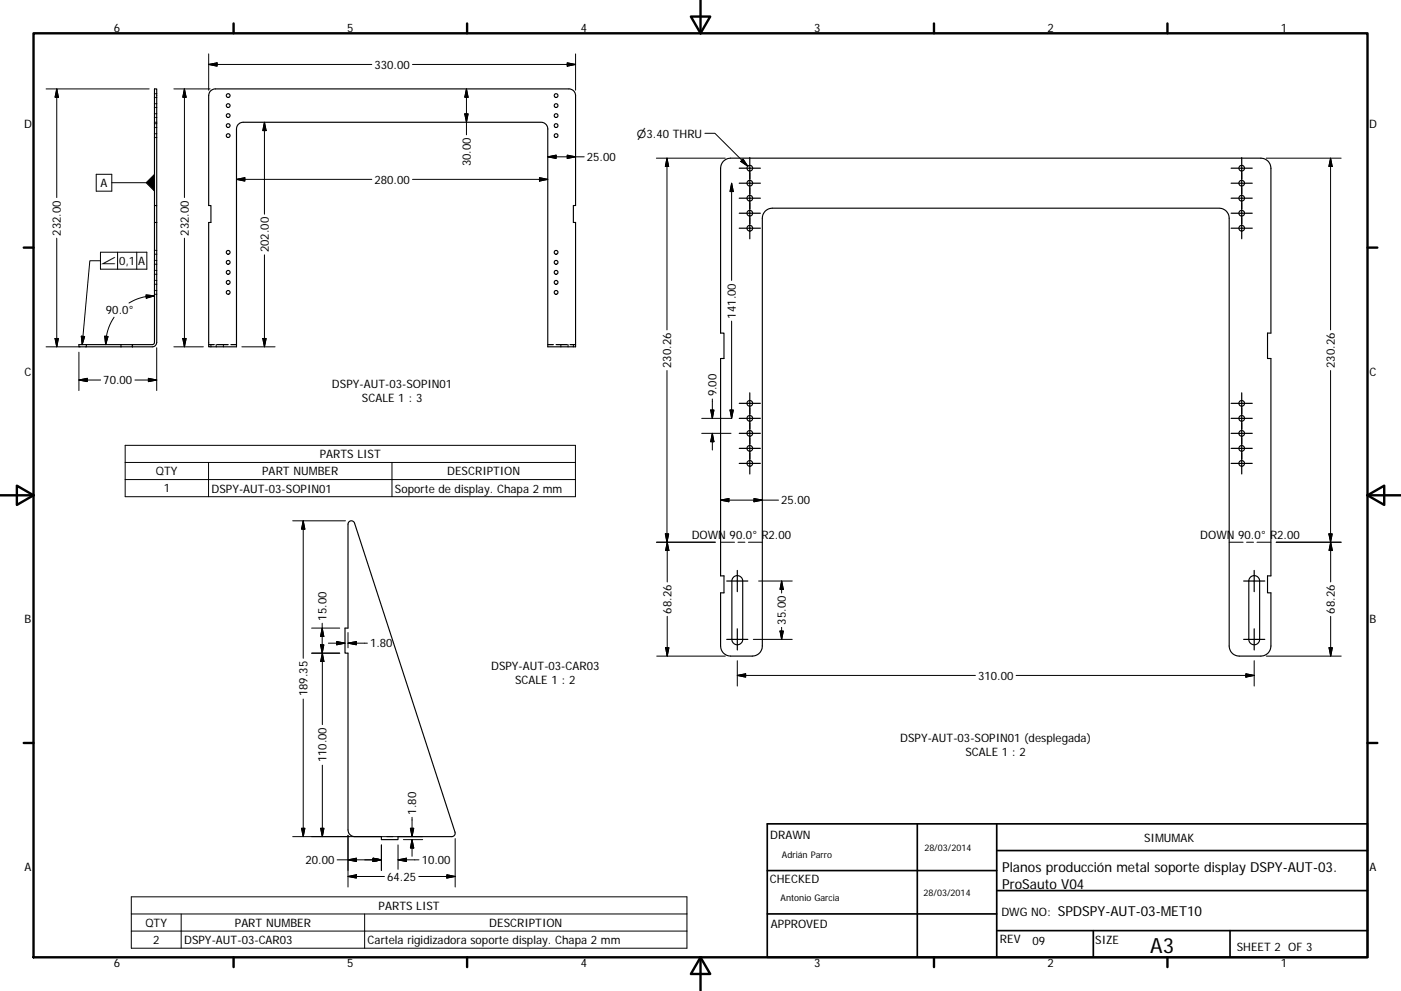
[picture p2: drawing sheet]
<svg xmlns="http://www.w3.org/2000/svg" width="594mm" height="420mm" viewBox="0 0 594 420" stroke-linecap="round" stroke-linejoin="round" font-family="sans-serif">
<g fill="none" stroke="#000" stroke-width=".48">
<path d="M89.1 38.7l.8-.6 1.4-.4h149.9a2.83 2.83 0 0 1 2.9 2.8v46.6h-1v7.2h1v52.7h-11.8v-92.3a2.79 2.79 0 0 0-2.9-2.9h-126.3a2.87 2.87 0 0 0-2.8 2.9v92.3h-11.8v-52.7h.9v-7.2h-.9v-46.6zM306.8 68.3l1.4-.9 1.6-.3h224.9a4.3 4.3 0 0 1 4.2 4.2v69.9h-1.4v10.8h1.4v92.2h-1.4v7.2h1.4v22.5a4.3 4.3 0 0 1-4.2 4.3h-9.2a4.3 4.3 0 0 1-4.3-4.3v-181.4a4.2 4.2 0 0 0-4.2-4.2h-189.5a4.2 4.2 0 0 0-4.2 4.2v181.4a4.3 4.3 0 0 1-4.3 4.3h-9.2a4.3 4.3 0 0 1-4.2-4.3v-22.5h1.4v-7.2h-1.4v-92.2h1.4v-10.8h-1.4v-69.9l.3-1.6zM65.5 94.3h1M65.5 87.1h1v7.2M66.5 87.1v-49.4h-1v107.7l-.9 .7h-31.1v.9h31.1a1.88 1.88 0 0 0 1.9-1.8v-50.9M51.3 146.1v.9M56.1 146.1v.9M148.2 221.1a1.43 1.43 0 0 1 2.1 .7l42.6 131a1.44 1.44 0 0 1-1.3 1.9h-22.8v1.3h-7.1v-1.3h-11.3a2.87 2.87 0 0 1-2.8-2.8v-75h-1.3v-10.6h1.3v-44.1zM311 244.8a2.29 2.29 0 0 1 2.5-.6 2.29 2.29 0 0 1 1.4 2.1v24.8a2.3 2.3 0 0 1-2.3 2.3 2.3 2.3 0 0 1-2.3-2.3v-24.8zM530.2 244.8a2.29 2.29 0 0 1 2.5-.6 2.29 2.29 0 0 1 1.4 2.1v24.8a2.3 2.3 0 0 1-2.3 2.3 2.3 2.3 0 0 1-2.3-2.3v-24.8z"/>
<circle cx="96.7" cy="40.5" r=".81"/>
<circle cx="96.7" cy="53.3" r=".81"/>
<circle cx="96.7" cy="49" r=".8"/>
<circle cx="96.7" cy="44.8" r=".8"/>
<circle cx="96.8" cy="57.5" r=".8"/>
<circle cx="235.8" cy="53.3" r=".8"/>
<circle cx="235.8" cy="40.5" r=".8"/>
<circle cx="235.8" cy="44.8" r=".8"/>
<circle cx="235.8" cy="49" r=".8"/>
<circle cx="235.8" cy="57.5" r=".8"/>
<circle cx="317.9" cy="71.3" r="1.2"/>
<circle cx="317.9" cy="77.7" r="1.2"/>
<circle cx="526.5" cy="71.3" r="1.2"/>
<circle cx="526.5" cy="77.7" r="1.2"/>
<circle cx="317.9" cy="90.4" r="1.2"/>
<circle cx="317.9" cy="96.8" r="1.21"/>
<circle cx="317.9" cy="84" r="1.2"/>
<circle cx="526.5" cy="90.4" r="1.2"/>
<circle cx="526.5" cy="84" r="1.2"/>
<circle cx="526.5" cy="96.8" r="1.21"/>
<circle cx="96.7" cy="115.5" r=".81"/>
<circle cx="96.8" cy="107" r=".8"/>
<circle cx="96.8" cy="111.2" r=".81"/>
<circle cx="96.8" cy="119.7" r=".81"/>
<circle cx="235.8" cy="115.5" r=".8"/>
<circle cx="235.8" cy="107" r=".8"/>
<circle cx="235.8" cy="111.2" r=".8"/>
<circle cx="235.8" cy="119.7" r=".8"/>
<circle cx="96.7" cy="124" r=".81"/>
<circle cx="235.8" cy="124" r=".8"/>
<circle cx="317.9" cy="177.4" r="1.2"/>
<circle cx="317.9" cy="171" r="1.2"/>
<circle cx="526.5" cy="171" r="1.2"/>
<circle cx="526.5" cy="177.4" r="1.2"/>
<circle cx="317.9" cy="196.5" r="1.2"/>
<circle cx="317.9" cy="183.7" r="1.21"/>
<circle cx="317.9" cy="190.1" r="1.21"/>
<circle cx="526.5" cy="190.1" r="1.21"/>
<circle cx="526.5" cy="196.5" r="1.2"/>
<circle cx="526.5" cy="183.7" r="1.21"/>
</g>
<g fill="none" stroke="#000" stroke-width=".51">
<path d="M65.5 39.7h.3M66.1 39.7h.4M65.5 51.8h.3M65.5 52.5h.3M65.5 54.1h.3M65.5 44h.3M65.5 45.6h.3M65.5 48.2h.3M65.5 49.8h.3M65.5 41.3h.3M65.5 56.7h.3M65.5 58.3h.3"/>
<path d="M66.1 51.8h.4M66.1 52.5h.4M66.1 54.1h.4M66.1 44h.4M66.1 45.6h.4M66.1 48.2h.4M66.1 49.8h.4M66.1 41.3h.4M66.1 56.7h.4M66.1 58.3h.4M313.5 77.7h8.9M313.5 71.3h8.9"/>
<path d="M317.9 66.8v34.4M522 77.7h9M522 71.3h9M526.5 66.8v34.4M313.5 84h8.9M313.5 90.4h8.9M313.5 96.8h8.9M522 84h9M522 90.4h9M522 96.8h9M65.5 110.4h.3M65.5 112h.3"/>
<path d="M65.5 114.7h.3M65.5 116.3h.3M65.5 106.2h.3M65.5 107.8h.3M65.5 118.9h.3M66.1 110.4h.4M66.1 112h.4M66.1 114.7h.4M66.1 116.3h.4M66.1 106.2h.4M66.1 107.8h.4M66.1 118.9h.4"/>
<path d="M65.5 123.2h.3M65.5 124.8h.3M65.5 120.5h.3M66.1 123.2h.4M66.1 124.8h.4M66.1 120.5h.4M36.6 146.1v.3M36.6 146.7v.3M56.2 146.1v.3M56.2 146.7v.3M88.5 146.1h2.4M89.4 146.1v.3"/>
<path d="M89.4 146.7v.3M91.7 146.1v.3M91.7 146.7v.3M92 146.1h4.7M94.7 146.1v.3M94.7 146.7v.3M97.9 146.1h2.4M232.3 146.1h2.3M235.8 146.1h4.7M237.8 146.1v.3M237.8 146.7v.3M240.9 146.1v.3"/>
<path d="M240.9 146.7v.3M241.7 146.1h2.4M243.1 146.1v.3M243.1 146.7v.3M313.5 177.4h8.9M313.5 171h8.9M317.9 166.5v34.5M522 177.4h9M522 171h9M526.5 166.5v34.5M313.5 183.7h8.9M313.5 190.1h8.9"/>
<path d="M313.5 196.5h8.9M522 183.7h9M522 190.1h9M522 196.5h9M308.2 246.3h8.9M312.6 241.9v8.9M527.4 246.3h8.9M531.8 241.9v8.9M308.2 271.1h8.9M312.6 266.6v9M527.4 271.1h8.9M531.8 266.6v9"/>
</g>
<g fill="none" stroke="#000" stroke-width=".42">
<path d="M19.6 37.7h43.6M24.1 37.7l.7 3.5h-1.5zM24.1 37.7v46.1M73.7 37.7h15.4M78.2 37.7l.7 3.5h-1.4zM78.2 37.7v46.1M88.5 27.3l3.5-.7v1.4zM88.5 27.3h69.2M88.5 22.9v15.3M174.9 27.3h69.2M197.8 37.7v19.4M197.8 37.7l.7 3.5h-1.4z"/>
<path d="M240.5 26.6l3.6 .7-3.6 .7zM244.1 22.9v15.3M112.1 51.8v39M112.1 51.8l.8 3.6h-1.5zM197.1 48.3h1.4l-.7 3.5zM298.9 56.5h4.2l14 14M40.8 73.9h6.6v7.1h-6.6zM47.4 77.5h14.6M100.3 76.1l3.5-.8v1.5zM100.3 76.1h57.4M228.8 75.3l3.5 .8-3.5 .7zM232.3 66.5l3.5-.7v1.4z"/>
<path d="M232.3 66.5h15.4M232.3 76.1h-57.4M240.5 65.8l3.6 .7-3.6 .7zM278.3 67.1h29.2M282.8 67.1v72.8M282.8 67.1l.7 3.5h-1.4zM310.2 77.7l.8 3.5h-1.4zM310.2 77.7v41.2M315.1 67.5l2 3-3-2zM536.9 67.1h31.8M564.2 67.1l.7 3.5h-1.4zM564.2 67.1v72.8"/>
<path d="M24.1 101v46M42.6 106.9h19.7v7.2h-19.7zM42.6 110.6h-4.5l-3.2 35.5M49.9 106.9v7.2M58 106.9v7.2M78.2 101v46M112.1 108.1v38.9M48.4 134.5a20.8 20.8 0 0 0-3.6 11.6M61.9 125l3.6 .4-3.5 1zM65.5 125.4a20.7 20.7 0 0 0-10.8 3.1M310.2 136.1v41.3M19.6 147h14.4"/>
<path d="M23.3 143.5h1.5l-.7 3.5zM33.5 149.3v16.3M34.5 142.5l1.4 .2-1 3.4zM44.4 142.5l1.4 .2-1 3.4zM66.5 147.4v18.2M73.7 147h12.5M77.5 143.5h1.4l-.7 3.5zM102.5 147h14.1M111.4 143.5h1.5l-.8 3.5zM282.8 157.1v72.8M564.2 157.1v72.8M33.5 161.1h9.2"/>
<path d="M33.5 161.1l3.5-.7v1.4zM57.2 161.1h9.3M62.9 160.4l3.6 .7-3.6 .7zM297.6 177.4h12.4M301.3 173.8h1.4l-.6 3.6zM302.1 169.2v8.2M309.6 173.8h1.4l-.8 3.6zM53.1 188.8h190.9v21.8h-190.9zM53.1 196.1h190.9M88.4 196.1v14.5M166.2 196.1v14.5M297.6 183.7h12.4"/>
<path d="M302.1 183.7v7.1M302.1 183.7l.6 3.6h-1.4zM53.1 203.3h190.9M305.6 212l3.5-.7v1.4zM305.6 212h24.5M319.7 211.3l3.6 .7-3.6 .7zM124.1 220.8h22.4M128.6 220.8l.7 3.5h-1.4zM128.6 220.8v58.3M278.3 229.9h25M282.1 226.4h1.4l-.7 3.5zM282.9 229.9v16.8"/>
<path d="M282.9 229.9l.7 3.5h-1.3zM305.6 229.9h5.9M312.9 229.9h3M317.3 229.9h6M521.2 229.9h5.9M528.6 229.9h3M533 229.9h5.9M541.2 229.9h27.5M563.5 226.4h1.4l-.7 3.5zM564.3 229.9v16.8M564.3 229.9l.7 3.5h-1.4zM321.7 246.3h14.3"/>
<path d="M331.4 246.3l.8 3.6h-1.5zM331.4 246.3v5.1M132.1 276.9h12M132.1 266.3h12M135.9 273.4h1.4l-.7 3.5zM136.6 266.3l.7 3.6h-1.4zM136.6 264.2l.1 43M136.7 276.9l.7 3.6h-1.4zM142.8 272l3.5 .7-3.5 .7zM146.3 272.7h-7.1M147.6 268.2v6.5M147.6 272.7l3.5-.7v1.4z"/>
<path d="M147.6 272.7h8.2M278.5 278.2h29M282.3 274.6h1.3l-.7 3.6zM282.9 261.3v16.9M319.4 271.1h16.6M330.7 267.5h1.5l-.8 3.6zM331.4 266v5.1M536.9 278.2h31.8M563.6 274.6h1.4l-.7 3.6zM564.3 261.3v16.9M128.6 296.4v58.3M312.6 280.1v10.8"/>
<path d="M312.6 286.4l3.6-.7v1.4zM312.6 286.4h101M528.3 285.7l3.5 .7-3.5 .7zM531.8 286.4h-100.9M531.8 280.1v10.8M136.7 324.4v30.3M124.1 354.7h55.1M127.9 351.2h1.4l-.7 3.5zM136 351.2h1.4l-.7 3.5zM147.6 354.1v22M161.7 358.2v10.9M168.8 358.2v10.4"/>
<path d="M171.1 356h8.1M174 351.2h1.4l-.7 3.5zM174.7 346.5v8.2M174.7 356v7.1M174.7 356l.7 3.5h-1.4zM193 355.6v20.5M143 364.6h18.7M147.6 371.6l3.5-.7v1.4zM147.6 364.6l3.5-.7v1.4zM147.6 371.6h15.4M158.2 363.9l3.5 .7-3.5 .7zM168.8 364.6h8.9"/>
<path d="M168.8 364.6l3.5-.7v1.4zM177.6 371.6h15.4M189.5 370.9l3.5 .7-3.5 .7zM55.7 380.2h235.6v21.8h-235.6zM55.7 387.5h235.6M55.7 394.8h235.6M76.8 387.5v14.5M154.6 387.5v14.5"/>
</g>
<g fill="none" stroke="#000" stroke-width="1">
<path d="M297 0v14.1M14.2 14.1h565.7v391.8h-565.7zM99.1 9.9v4.2M198.1 9.9v4.2M293 7h8.2l-4.2 7.1zM396 9.9v4.2M495 9.9v4.2M10.1 105h4.1M579.9 105h4.1M.1 210h14.1M7.1 205.9l7.1 4.1-7.1 4.1zM579.9 210l7.1-4.1v8.2z"/>
<path d="M579.9 210h14.1M10.1 315h4.1M579.9 315h4.1M99.1 405.9v4.1M198.1 405.9v4.1M297 405.9l4.2 7h-8.2zM297 405.9v14.1M396 405.9v4.1M495 405.9v4.1"/>
</g>
<path d="M325.3 349.3h254.6v56.6h-254.6zM389 349.3v56.6M422.6 349.3v56.6M325.3 369.1h97.3M422.6 377.6h157.3M422.6 360.6h157.3M325.3 387.5h97.3M422.6 394.6h157.3M463.6 394.6v11.3M521.6 394.6v11.3" fill="none" stroke="#000" stroke-width=".71"/>
<g fill="#000" stroke="#000" stroke-width=".42">
<path d="M88.5 27.3l3.5-.7v1.4zM240.5 26.6l3.6 .7-3.6 .7zM24.1 37.7l.7 3.5h-1.5zM78.2 37.7l.7 3.5h-1.4zM112.1 51.8l.8 3.6h-1.5zM197.1 48.3h1.4l-.7 3.5zM197.8 37.7l.7 3.5h-1.4zM65.5 73.9v7.1l-3.5-3.5zM100.3 76.1l3.5-.8v1.5zM228.8 75.3l3.5 .8-3.5 .7zM232.3 66.5l3.5-.7v1.4zM240.5 65.8l3.6 .7-3.6 .7z"/>
<path d="M282.8 67.1l.7 3.5h-1.4zM315.1 67.5l2 3-3-2zM564.2 67.1l.7 3.5h-1.4zM310.2 77.7l.8 3.5h-1.4zM61.9 125l3.6 .4-3.5 1zM23.3 143.5h1.5l-.7 3.5zM34.5 142.5l1.4 .2-1 3.4zM44.4 142.5l1.4 .2-1 3.4zM77.5 143.5h1.4l-.7 3.5zM111.4 143.5h1.5l-.8 3.5zM33.5 161.1l3.5-.7v1.4zM62.9 160.4l3.6 .7-3.6 .7z"/>
<path d="M301.3 173.8h1.4l-.6 3.6zM309.6 173.8h1.4l-.8 3.6zM302.1 183.7l.6 3.6h-1.4zM305.6 212l3.5-.7v1.4zM319.7 211.3l3.6 .7-3.6 .7zM128.6 220.8l.7 3.5h-1.4zM282.1 226.4h1.4l-.7 3.5zM282.9 229.9l.7 3.5h-1.3zM563.5 226.4h1.4l-.7 3.5zM564.3 229.9l.7 3.5h-1.4zM331.4 246.3l.8 3.6h-1.5zM135.9 273.4h1.4l-.7 3.5z"/>
<path d="M136.6 266.3l.7 3.6h-1.4zM142.8 272l3.5 .7-3.5 .7zM147.6 272.7l3.5-.7v1.4zM282.3 274.6h1.3l-.7 3.6zM330.7 267.5h1.5l-.8 3.6zM563.6 274.6h1.4l-.7 3.6zM136.7 276.9l.7 3.6h-1.4zM312.6 286.4l3.6-.7v1.4zM528.3 285.7l3.5 .7-3.5 .7zM127.9 351.2h1.4l-.7 3.5zM136 351.2h1.4l-.7 3.5zM174 351.2h1.4l-.7 3.5z"/>
<path d="M174.7 356l.7 3.5h-1.4zM147.6 371.6l3.5-.7v1.4zM147.6 364.6l3.5-.7v1.4zM158.2 363.9l3.5 .7-3.5 .7zM168.8 364.6l3.5-.7v1.4zM189.5 370.9l3.5 .7-3.5 .7z"/>
</g>
<text font-size="8.9" x="487.8" y="403.9">A3</text>
<g font-size="5.8">
<text x="425" y="369.8">Planos producción metal soporte display DSPY-AUT-03.</text>
<text x="425" y="376.8">ProSauto V04</text>
<text x="448.5" y="388.2">SPDSPY-AUT-03-MET10</text>
</g>
<g font-size="4.9">
<text x="48.2" y="13.6">6</text>
<text x="147.2" y="13.6">5</text>
<text x="246.2" y="13.6">4</text>
<text x="345.2" y="13.6">3</text>
<text x="444.2" y="13.6">2</text>
<text x="543.2" y="13.6">1</text>
<text x="158.8" y="29.2">330.00</text>
<text x="10.2" y="54.3">D</text>
<text x="580.6" y="54.3">D</text>
<text x="199.6" y="70.6" transform="rotate(-90 199.6 70.6)">30.00</text>
<text x="248.8" y="68.3">25.00</text>
<text x="158.8" y="77.9">280.00</text>
<text x="42.6" y="79.3">A</text>
<text x="25.9" y="99.9" transform="rotate(-90 25.9 99.9)">232.00</text>
<text x="80" y="99.9" transform="rotate(-90 80 99.9)">232.00</text>
<text x="114" y="106.9" transform="rotate(-90 114 106.9)">202.00</text>
<text x="50.5" y="112.4">0,1</text>
<text x="58.6" y="112.4">A</text>
<text x="44.9" y="133.3">90.0°</text>
<text x="312" y="135" transform="rotate(-90 312 135)">141.00</text>
<text x="284.6" y="156" transform="rotate(-90 284.6 156)">230.26</text>
<text x="566" y="156" transform="rotate(-90 566 156)">230.26</text>
<text x="10.4" y="159.3">C</text>
<text x="580.7" y="159.3">C</text>
<text x="43.8" y="162.9">70.00</text>
<text x="140.8" y="164.5">DSPY-AUT-03-SOPIN01</text>
<text x="153.5" y="170.4">SCALE 1 : 3</text>
<text x="303.8" y="168.1" transform="rotate(-90 303.8 168.1)">9.00</text>
<text x="135.6" y="194.3">PARTS LIST</text>
<text x="66.1" y="201.5">QTY</text>
<text x="111.2" y="201.5">PART NUMBER</text>
<text x="189.6" y="201.5">DESCRIPTION</text>
<text x="69.4" y="208.8">1</text>
<text x="89.7" y="208.8">DSPY-AUT-03-SOPIN01</text>
<text x="167.5" y="208.9">Soporte de display. Chapa 2 mm</text>
<text x="331.2" y="213.8">25.00</text>
<text x="293.3" y="228.7">DOWN 90.0° R2.00</text>
<text x="508.9" y="228.7">DOWN 90.0° R2.00</text>
<text x="138.4" y="263.1" transform="rotate(-90 138.4 263.1)">15.00</text>
<text x="284.8" y="260.2" transform="rotate(-90 284.8 260.2)">68.26</text>
<text x="566" y="260.2" transform="rotate(-90 566 260.2)">68.26</text>
<text x="10.4" y="264.3">B</text>
<text x="333.2" y="264.8" transform="rotate(-90 333.2 264.8)">35.00</text>
<text x="580.8" y="264.3">B</text>
<text x="156.9" y="274.5">1.80</text>
<text x="208.3" y="284.3">DSPY-AUT-03-CAR03</text>
<text x="218.4" y="290.2">SCALE 1 : 2</text>
<text x="414.7" y="288.1">310.00</text>
<text x="130.4" y="295.2" transform="rotate(-90 130.4 295.2)">189.35</text>
<text x="381.7" y="314.6">DSPY-AUT-03-SOPIN01 (desplegada)</text>
<text x="138.5" y="323.3" transform="rotate(-90 138.5 323.3)">110.00</text>
<text x="409.4" y="320.5">SCALE 1 : 2</text>
<text x="176.5" y="345.4" transform="rotate(-90 176.5 345.4)">1.80</text>
<text x="326.6" y="355.6">DRAWN</text>
<text x="485.2" y="356.8">SIMUMAK</text>
<text x="10.4" y="369.3">A</text>
<text x="129.6" y="366.3">20.00</text>
<text x="178.8" y="366.3">10.00</text>
<text x="580.7" y="369.3">A</text>
<text x="164.2" y="373.4">64.25</text>
<text x="326.4" y="374.2">CHECKED</text>
<text x="160.6" y="385.7">PARTS LIST</text>
<text x="424.6" y="388.2">DWG NO:</text>
<text x="61.6" y="393">QTY</text>
<text x="99.6" y="392.9">PART NUMBER</text>
<text x="207.5" y="393">DESCRIPTION</text>
<text x="326.9" y="393.5">APPROVED</text>
<text x="64.9" y="400.2">2</text>
<text x="78.1" y="400.2">DSPY-AUT-03-CAR03</text>
<text x="155.9" y="400.2">Cartela rigidizadora soporte display. Chapa 2 mm</text>
<text x="424" y="399.7">REV</text>
<text x="437.8" y="400.7">09</text>
<text x="464.4" y="400.3">SIZE</text>
<text x="524.4" y="403.1">SHEET 2 OF 3</text>
<text x="48.2" y="410">6</text>
<text x="147.2" y="410">5</text>
<text x="246.2" y="410">4</text>
<text x="345.2" y="410">3</text>
<text x="444.2" y="410">2</text>
<text x="543.2" y="410">1</text>
</g>
<g font-size="4.7">
<text x="270.1" y="58.3">⌀3.40 THRU</text>
<text x="43.2" y="112.1">∠</text>
</g>
<g font-size="3.9">
<text x="331.5" y="363.6">Adrián Parro</text>
<text x="392" y="361">28/03/2014</text>
<text x="331" y="382.2">Antonio Garcia</text>
<text x="391.6" y="380">28/03/2014</text>
</g>
</svg>
